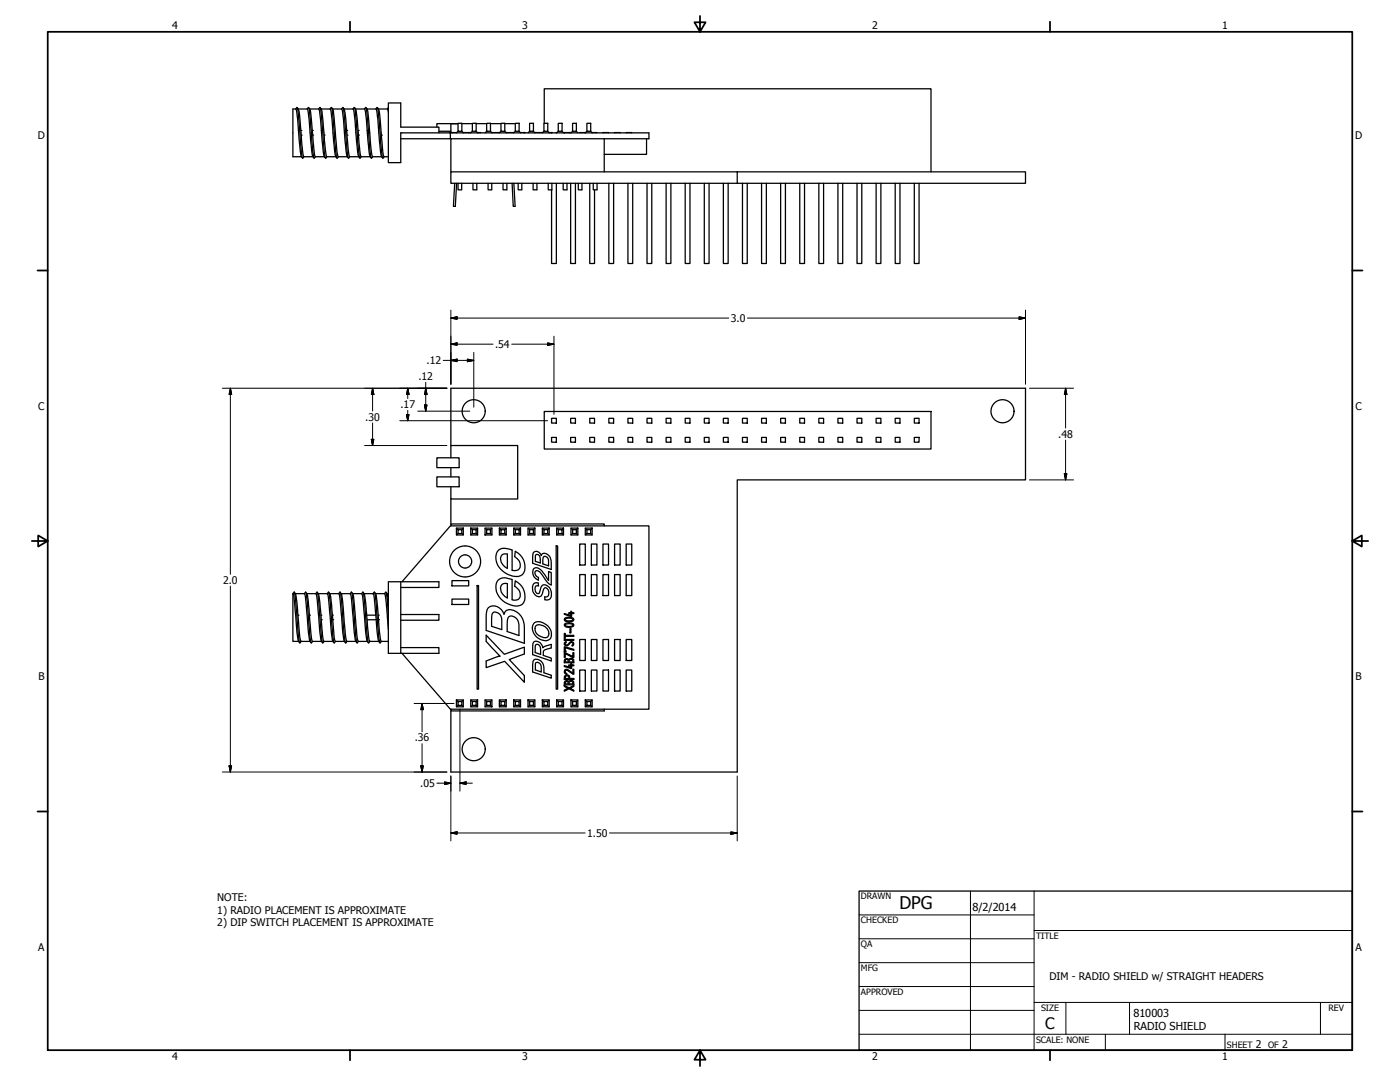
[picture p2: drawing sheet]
<svg xmlns="http://www.w3.org/2000/svg" width="559mm" height="432mm" viewBox="0 0 559 432" stroke-linecap="round" stroke-linejoin="round" font-family="sans-serif">
<!-- layer: Visible (ANSI) -->
<g fill="none" stroke="#000" stroke-width=".51">
<path d="M118 43.5l.8 4.2 1.1 12.9 .4 1.9 .5 .6M118 43.5l.6-.6 .3 1.4 .7 7.7a49.6 49.6 0 0 0 1.2 11.1l.5-.6M118 43.5h-1.1v19h3.4M118.6 42.9l.5 .6M119.1 43.5l.4 1.9 1 12.6 .7 4.4 3.7 .1M119.1 43.5h3.5M122.6 43.5l.8 4.2 1.1 12.9 .3 1.9 .5 .6M122.6 43.5l.5-.6 .4 1.4 .7 7.7a49.6 49.6 0 0 0 1.2 11.1l.5-.6M123.2 42.9l.4 .6M123.6 43.5l.5 2.1 1.5 16.4 .3 .5h3.6M123.6 43.5h3.6M127.2 43.5l.8 4.2 1 12.9 .4 1.9 .5 .6"/>
<path d="M127.2 43.5l.5-.6 .4 1.4 .7 7.7a49.6 49.6 0 0 0 1.2 11.1l.5-.6M127.8 42.9l.4 .6M128.2 43.5l.4 1.5 1.6 17.2 .2 .3h3.6M128.2 43.5h3.6M131.8 43.5l.7 4.2 1.1 12.9 .4 1.9 .5 .6M131.8 43.5l.5-.6 .4 1.4 .6 7.7a49.6 49.6 0 0 0 1.3 11.1l.5-.6M132.3 42.9l.5 .6M132.8 43.5l.3 1 1.8 17.9 3.7 .1M132.8 43.5h3.5M136.3 43.5l.8 4.2 1.1 12.9 .4 1.9 .5 .6M136.3 43.5l.5-.6 .4 1.4 .7 7.7a49.6 49.6 0 0 0 1.2 11.1l.5-.6M136.9 42.9l.5 .6"/>
<path d="M137.4 43.5a69.3 69.3 0 0 1 1.3 13.2l.6 5.1 .3 .7M137.4 43.5h3.5M140.9 43.5l.8 4.2 1 12.9 .4 1.9 .5 .6M140.9 43.5l.5-.6 .4 1.4 .7 7.7a49.6 49.6 0 0 0 1.2 11.1l.5-.6M141.5 42.9l.4 .6M141.9 43.5a69.1 69.1 0 0 1 1.4 13.9l.8 5.1M141.9 43.5h3.6M145.5 43.5l.7 4.2 1.1 12.9 .4 1.9 .5 .6M145.5 43.5l.5-.6 .4 1.4 .7 7.7a49.6 49.6 0 0 0 1.2 11.1l.5-.6M146 42.9l.5 .6M146.5 43.5l.8 6.3a62.2 62.2 0 0 0 1.4 12.7h3.6M146.5 43.5h3.6"/>
<path d="M150.1 43.5l.7 4.2 1.1 12.9 .4 1.9 .5 .6M150.1 43.5l.5-.6 .3 1.4 .7 7.7a49.6 49.6 0 0 0 1.2 11.1l.6-.6M150.6 42.9l.5 .6M151.1 43.5l.5 3.1 1.4 15.2 .3 .7h1.7M151.1 43.5h3.5M154.6 43.5l.4 1.3M155 42.9l-.4 .6M174.4 50.7v-1.4h8.4h-2.8v3.6M175.2 53v-2.3h-15.2v-9.6h-5v23.8h5v-11.9h99v2.4h-17.8M175.2 52.4h4.8M179.5 53h.9M179.8 53v2.4h-19.8"/>
<path d="M179.8 55.4h.2M180.4 52.9h1.8M182.8 49.2h1.5v3.2h-1.5zM182.8 52.4l-.6 .6M184.3 49.3h4.2M184.3 52.4l.6 .6M184.8 52.9l2.3 .1M187.1 52.9h.9M188.5 49.2h1.6v3.2h-1.6zM188.5 52.4l-.6 .6M190.1 49.3h4.1M190.1 52.4l.5 .6"/>
<path d="M190.6 52.9l.4 .1M191 52.9l.8 .1M194.2 49.2h1.6v3.2h-1.6zM194.2 52.4l-.6 .6M195.8 49.3h4.2M195.8 52.4l.5 .6M196.3 52.9h3.1M200 49.2h1.5v3.2h-1.5zM200 52.4l-.7 .6M201.5 49.3h4.2M201.5 52.4l.6 .6M202 52.9h3.1"/>
<path d="M205.7 49.2h1.5v3.2h-1.5zM205.7 52.4l-.7 .6M207.2 52.4l.6 .6M207.7 52.9h1.6M209.3 53h.2M211.4 49.2h1.5v3.2h-1.5zM211.4 52.4l-.6 .6M212.9 52.4l.6 .6M213.4 52.9h3.1M217.1 49.2h1.5v3.2h-1.5zM217.1 52.4l-.6 .6M217.2 49.2v-13.8h154.4v33.2"/>
<path d="M218.6 52.4l.6 .6M219.1 52.9h.9M220 53h.1M222.2 52.9l-.2 .1M222.8 49.2h1.5v3.2h-1.5zM222.8 52.4l-.6 .6M224.3 52.4l.6 .6M225.2 53h.1M227.1 52.9l-1.9 .1M228 52.9l-.9 .1M228.5 49.2h1.6v3.2h-1.6zM228.5 52.4l-.6 .6"/>
<path d="M230.1 52.4l.5 .6M234.3 49.2h1.5v3.2h-1.5zM234.3 52.4l-.7 .6h-2.2M235.8 52.4l.5 .6M236.3 52.9l2 .1M240.7 53h2.2M241.2 55.4h-61.2v13.2M241.2 55.4v13.2M245.3 53h2.2M249.9 53h2.3M258.1 55.4v6.2h-16.9M139.6 62.5h3.6"/>
<path d="M144.1 62.5h3.7M181.5 73.2l-.5 9.2h.7l.5-9.2M182.8 73.2v2.6h1.5v-2.6M188.8 73.2v2.6h1.5v-2.6M194.8 73.2v2.6h1.5v-2.6M200.8 73.2v2.6h1.5v-2.6M204.4 73.2l.5 9.2h.7l-.5-9.2M206.8 73.2v2.6h1.5v-2.6M212.8 73.2v2.6h1.5v-2.6M218.8 73.2v2.6h1.5v-2.6M222.1 73.2v32h-1.9v-29.4M224.8 73.2v2.6h1.5v-2.6"/>
<path d="M227.8 73.2v32h1.9v-32M230.8 73.2v2.6h1.5v-2.6M235.4 73.2v32h1.9v-29.4M236.8 73.2v2.6h1.5v-2.6M243 73.2v32h1.9v-32M250.6 73.2v32h1.9v-32M258.3 73.2v32h1.9v-32M265.9 73.2v32h1.9v-32M273.5 73.2v32h1.9v-32M281.1 73.2v32h1.9v-32M288.7 73.2v32h1.9v-32M294.3 68.6h115v4.6h-115z"/>
<path d="M294.3 68.6h-114.3v4.6h114.3M296.4 73.2v32h1.9v-32M304 73.2v32h1.9v-32M311.6 73.2v32h1.9v-32M319.2 73.2v32h1.9v-32M326.8 73.2v32h1.9v-32M334.5 73.2v32h1.9v-32M342.1 73.2v32h1.9v-32M349.7 73.2v32h1.9v-32M357.3 73.2v32h1.9v-32M364.9 73.2v32h1.9v-32M180 177.8v-22.9h229.3v36.6h-115v116.6h-114.3v-24.4"/>
<path d="M217.2 164.2h154.4v15h-154.4zM220.2 174.6h1.9v1.9h-1.9zM220.2 166.9h1.9v1.9h-1.9zM227.8 174.6h1.9v1.9h-1.9zM227.8 166.9h1.9v1.9h-1.9zM235.4 174.6h1.9v1.9h-1.9zM235.4 166.9h1.9v1.9h-1.9zM243 174.6h1.9v1.9h-1.9zM243 166.9h1.9v1.9h-1.9zM250.6 174.6h1.9v1.9h-1.9zM250.6 166.9h1.9v1.9h-1.9zM258.3 174.6h1.9v1.9h-1.9z"/>
<path d="M258.3 166.9h1.9v1.9h-1.9zM265.9 174.6h1.9v1.9h-1.9zM265.9 166.9h1.9v1.9h-1.9zM273.5 174.6h1.9v1.9h-1.9zM273.5 166.9h1.9v1.9h-1.9zM281.1 174.6h1.9v1.9h-1.9zM281.1 166.9h1.9v1.9h-1.9zM288.7 174.6h1.9v1.9h-1.9zM288.7 166.9h1.9v1.9h-1.9zM296.4 174.6h1.9v1.9h-1.9zM296.4 166.9h1.9v1.9h-1.9zM304 174.6h1.9v1.9h-1.9z"/>
<path d="M304 166.9h1.9v1.9h-1.9zM311.6 174.6h1.9v1.9h-1.9zM311.6 166.9h1.9v1.9h-1.9zM319.2 174.6h1.9v1.9h-1.9zM319.2 166.9h1.9v1.9h-1.9zM326.8 174.6h1.9v1.9h-1.9zM326.8 166.9h1.9v1.9h-1.9zM334.5 174.6h1.9v1.9h-1.9zM334.5 166.9h1.9v1.9h-1.9zM342.1 174.6h1.9v1.9h-1.9zM342.1 166.9h1.9v1.9h-1.9zM349.7 174.6h1.9v1.9h-1.9z"/>
<path d="M349.7 166.9h1.9v1.9h-1.9zM357.3 174.6h1.9v1.9h-1.9zM357.3 166.9h1.9v1.9h-1.9zM364.9 174.6h1.9v1.9h-1.9zM364.9 166.9h1.9v1.9h-1.9zM174.4 190.3h8.9v3.9h-8.9zM174.4 182.7h8.9v3.9h-8.9zM180 182.7v-4.9h26.6v21.3h-26.6v-4.9M180 186.6v3.7M180 199.1v10M180 209.9v-.8h61.2v.8M182.2 210.8h2.7v2.7h-2.7z"/>
<path d="M182.2 210.8l.6 .6M182.8 211.4h1.5v1.5h-1.5zM182.8 212.9l-.6 .6M184.3 212.9l.6 .6M184.9 210.8l-.6 .6M187.9 210.8h2.7v2.7h-2.7zM187.9 210.8l.6 .6M188.5 211.4h1.6v1.5h-1.6zM188.5 212.9l-.6 .6M190.1 212.9l.5 .6M190.6 210.8l-.5 .6M193.6 210.8h2.7v2.7h-2.7z"/>
<path d="M193.6 210.8l.6 .6M194.2 211.4h1.6v1.5h-1.6zM194.2 212.9l-.6 .6M195.8 212.9l.5 .6M196.3 210.8l-.5 .6M199 219.5l1.9-.7 3.5 .7v8.1a2.4 2.4 0 0 0 3.1-.9 2.4 2.4 0 0 0-.5-3.1l-1.6-1.5 .3-2.1a6.5 6.5 0 0 1 2.8 9.3 6.2 6.2 0 0 1-7-.8 6.3 6.3 0 0 1-2.5-9zM199.3 210.8h2.8v2.7h-2.8zM199.3 210.8l.7 .6M200 211.4h1.5v1.5h-1.5zM200 212.9l-.7 .6M201.5 212.9l.6 .6M202.1 210.8l-.6 .6"/>
<path d="M205 210.8h2.8v2.7h-2.8zM205 210.8l.7 .6M205.7 211.4h1.5v1.5h-1.5zM205.7 212.9l-.7 .6M207.2 212.9l.6 .6M207.8 210.8l-.6 .6M210.8 210.8h2.7v2.7h-2.7zM210.8 210.8l.6 .6M211.4 211.4h1.5v1.5h-1.5zM211.4 212.9l-.6 .6M212.9 212.9l.6 .6M213.5 210.8l-.6 .6"/>
<path d="M216.5 210.8h2.7v2.7h-2.7zM216.5 210.8l.6 .6M217.1 211.4h1.5v1.5h-1.5zM217.1 212.9l-.6 .6M218.6 212.9l.6 .6M219.2 210.8l-.6 .6M222 217.9h.6v57.1h-.6zM222.2 210.8h2.7v2.7h-2.7zM222.2 210.8l.6 .6M222.8 211.4h1.5v1.5h-1.5zM222.8 212.9l-.6 .6M224.3 212.9l.6 .6"/>
<path d="M224.9 210.8l-.6 .6M227.9 210.8h2.7v2.7h-2.7zM227.9 210.8l.6 .6M228.5 211.4h1.6v1.5h-1.6zM228.5 212.9l-.6 .6M230.1 212.9l.5 .6M230.6 210.8l-.5 .6M231.4 217.1h2.2v8.4h-2.2zM233.6 210.8h2.7v2.7h-2.7zM233.6 210.8l.7 .6M234.3 211.4h1.5v1.5h-1.5zM234.3 212.9l-.7 .6"/>
<path d="M235.8 212.9l.5 .6M236 217.1h2.3v8.4h-2.3zM236.3 210.8l-.5 .6M240.7 217.1h2.2v8.4h-2.2zM245.3 217.1h2.2v8.4h-2.2zM249.9 217.1h2.3v8.4h-2.3zM116.9 236.9v19.1h2.3M116.9 236.9l.4 1.5 1.3 14.2 .5 3.3M116.9 236.9l.5-.6a89 89 0 0 1 1.5 14.5l.6 5.5 .3 .2 .4-.5M117.5 236.3l.4 .6M117.9 236.9l.6 3.3 1.1 13.1 .4 2.5 3.8 .2M117.9 236.9h3.6"/>
<path d="M121.5 236.9l.4 1.5 1.2 14.2 .6 3.3M121.5 236.9l.5-.6a72.3 72.3 0 0 1 1.3 13.3l.8 6.9 .7-.5M122 236.3l.5 .6M122.5 236.9l.5 2.6 1.2 14.2 .5 2.3M122.5 236.9h3.5M126 236.9l.6 2.7 1.3 14.3a3.3 3.3 0 0 0 .9 2.6M126 236.9l.6-.6a72.3 72.3 0 0 1 1.3 13.3l.8 6.9 .6-.5M126.6 236.3l.5 .6M127.1 236.9a101.1 101.1 0 0 1 1.6 16.5l.6 2.6M127.1 236.9h3.5M130.6 236.9l.6 2.7 1.3 14.3a3.3 3.3 0 0 0 .8 2.6M130.6 236.9l.5-.6a72.3 72.3 0 0 1 1.4 13.3l.8 6.9 .6-.5"/>
<path d="M131.2 236.3l.4 .6M131.6 236.9l.7 4.3 1.2 14.1 .4 .7h3.6M131.6 236.9h3.6M135.2 236.9l.6 2.7 1.2 14.3a3.3 3.3 0 0 0 .9 2.6M135.2 236.9l.5-.6a72.3 72.3 0 0 1 1.3 13.3l.9 6.9 .6-.5M135.8 236.3l.4 .6M136.2 236.9l.5 2.1 1.1 13.7 .5 3.1 3.7 .2M136.2 236.9h3.6M139.8 236.9l.5 2.7 1.3 14.3a3.3 3.3 0 0 0 .9 2.6M139.8 236.9l.5-.6a72.3 72.3 0 0 1 1.3 13.3l.8 6.9 .7-.5M140.3 236.3l.5 .6M140.8 236.9l2.1 18.9 3.7 .2"/>
<path d="M140.8 236.9h3.5M144.3 236.9l.5 1.5 1.2 14.2 .6 3.3M144.3 236.9l.5-.6a72.3 72.3 0 0 1 1.4 13.3l.8 6.9 .6-.5M144.9 236.3l.5 .6M145.4 236.9l.5 3.3 1.2 13.3 .5 2.5M145.4 236.9h3.5M148.8 236.9l.6-.6a72.3 72.3 0 0 1 1.3 13.3l.9 6.9 .6-.5M148.9 236.9l.5 1.5 1.2 14.2 .5 3.3M149.5 236.3l.4 .6M149.9 236.9a94.3 94.3 0 0 1 1.5 15.2l.7 3.9M149.9 236.9h3.6M153.5 236.9l.7 3.8 .8 10.5"/>
<path d="M153.5 236.9l.4-.6a25.7 25.7 0 0 1 1.1 9M154.1 236.3l.4 .6M154.5 236.9l.5 2.9M154.5 236.9h.5M160 232.2v28.5h15.2v-2.3h-15.2M160 234.4h15.2v-2.2h-20.2v28.5h5M160.5 232.2l19.3-22.3h79.2v73.1h-79.2l-19.3-22.3M180.4 231.7h6.7v2.1h-6.7zM180.4 239.1h6.7v2.1h-6.7zM190.4 233.7h.6v41.3h-.6zM198.9 231.5a5.1 5.1 0 0 1 5.5-.2v8a2.32 2.32 0 0 0 2.9-.5 2.32 2.32 0 0 0 0-3l-1.9-1.9 .3-2.1a6.5 6.5 0 0 1 2.8 9.3 7.3 7.3 0 0 1-8.6-2.1 6 6 0 0 1-1-7.5zM200.4 221.4l.9-.4 1.2 .1v5.7a3.8 3.8 0 0 1-2.4-4.9z"/>
<path d="M200.4 233.2l.9-.3h1.2v5.7a3.9 3.9 0 0 1-2.4-5zM212.9 233.2a1.59 1.59 0 0 1 1.9-.5l.1 1.1-.7-.1a1.73 1.73 0 0 0-.6 1.9 1.73 1.73 0 0 0 1.5 1.3l.7-2a1.63 1.63 0 0 1 1.1-1.5 1.63 1.63 0 0 1 1.9 .6 3.7 3.7 0 0 1 .5 5.2l-1.8 .1-.1-1.1a1.51 1.51 0 0 0 1.6-.6 1.51 1.51 0 0 0 0-1.7 1.5 1.5 0 0 0-1.6-1.3l-.5 .9a2.76 2.76 0 0 1-1.4 2.6 3.4 3.4 0 0 1-2.6-4.9zM212.9 220.5a1.91 1.91 0 0 1 3.1 1.2 1.67 1.67 0 0 1 2.9-.1 3.8 3.8 0 0 1 1.1 3.3v2.4l-7.4-2.5zM213.1 226.9a2.68 2.68 0 0 1 3.7 1.6l2.1 3.1v-3.5l1.1 .4v4.9a9.8 9.8 0 0 1-4-4.5l-1.4-1.1-.9 .2a1.79 1.79 0 0 0 1.2 2.4v1.1a3.2 3.2 0 0 1-1.8-4.6zM213.9 221.4a1.17 1.17 0 0 1 1.6 .6l.1 2.7-1.9-.7zM217 222.1a1.51 1.51 0 0 1 1.9 1.6v2.1l-2.2-.8v-2.1zM231.4 229.3h2.2v8.4h-2.2zM236 229.3h2.3v8.4h-2.3zM240.7 229.3h2.2v8.4h-2.2zM245.3 229.3h2.2v8.4h-2.2zM249.9 229.3h2.3v8.4h-2.3zM119.1 255.9l.5 .6"/>
<path d="M123.7 255.9l.5 .6M124.7 256h3.6M129.3 256h3.6M146.4 245.5h3.6M146.5 247.3h3.7M146.6 255.9l.5 .6M147.6 256h3.6M151.1 255.9l.5 .6M152.1 256h2.9M160 245.2h15.2v2.3h-15.2M194.1 253.5l7.2 7.6 8-2.8v2.7l-6 2.2 6 6.4v2.7l-7.9-8.4-7.3 2.5v-2.6l5.5-1.9-5.5-5.9zM194.9 242.5a4.1 4.1 0 0 1 6.3 2.6 2.52 2.52 0 0 1 4-1.5 7.5 7.5 0 0 1 4.1 8.2v4.9l-15.2-5.1v-6.8l.3-1.3z"/>
<path d="M196.8 244.5l.4-.2a2.87 2.87 0 0 1 3.1 3.2v3.8l-4.1-1.4v-1.9a5.1 5.1 0 0 1 .6-3.5zM202.9 246.3a2.62 2.62 0 0 1 4 2l.2 5.3-4.7-1.6 .1-4.4zM213 256.2a2.57 2.57 0 0 1 3.7 2.3 4.9 4.9 0 0 1 3.3-1.3v1.4l-2.5 .7-.6 .9v1.4l3.1 1v1.2l-7.4-2.6a8.4 8.4 0 0 1 .4-5zM213.3 248.5a4.9 4.9 0 0 1 5.2 1.1 4.9 4.9 0 0 1 1.2 5.2 4.1 4.1 0 0 1-5.9-1 3.9 3.9 0 0 1-.5-5.3zM213.8 249.9a3.5 3.5 0 0 1 5.3 3 1.48 1.48 0 0 1-2.1 1.5 3.4 3.4 0 0 1-3.2-4.5zM213.9 257.3a1.47 1.47 0 0 1 1.9 1.7v2.2l-2.2-.8zM225.2 244.9l2.6 .7v-.7h-.8v-.4h.8v-.5h.4v.5h.8v.4h-.8v1.1l-3-.8zM225.2 252.8h.4v.8h3.4v.3h-3.4v.9h-.4zM225.2 255.2h3.8v.3h-3.8zM225.2 258.1l3.8 1v.4l-3.4-1v1.3h.3v.4h-.7zM225.3 249.1a2.72 2.72 0 0 1 3.7 .3v.3a2.68 2.68 0 0 1-3.8-.1zM225.3 246.9a2.99 2.99 0 0 1 3.7 .1v.3a2.53 2.53 0 0 1-3.8 0z"/>
<path d="M225.4 256.3l.5-.2-.3 .9 .4 .4 .9-.4a1.19 1.19 0 0 1 2-.6l.1 .9-.7 .5 .4-.9-.2-.4-.7-.1-.3 .3a1.11 1.11 0 0 1-1.2 1.1 1.11 1.11 0 0 1-1.1-1.1zM225.7 249.2a2.67 2.67 0 0 1 3 .2 2.22 2.22 0 0 1-3.1 0zM225.7 247a2.67 2.67 0 0 1 3 .2 2.22 2.22 0 0 1-3.1 0zM227.5 250.8h.4v1.7h-.4zM231.4 255.2h2.2v8.4h-2.2zM236 255.2h2.3v8.4h-2.3zM240.7 255.2h2.2v8.4h-2.2zM245.3 255.2h2.2v8.4h-2.2zM249.9 255.2h2.3v8.4h-2.3zM182.2 279.3h2.7v2.8h-2.7zM182.2 279.3l.6 .7M182.8 280h1.5v1.5h-1.5z"/>
<path d="M184.9 279.3l-.6 .7M187.9 279.3h2.7v2.8h-2.7zM187.9 279.3l.6 .7M188.5 280h1.6v1.5h-1.6zM190.6 279.3l-.5 .7M193.6 279.3h2.7v2.8h-2.7zM193.6 279.3l.6 .7M194.2 280h1.6v1.5h-1.6zM196.3 279.3l-.5 .7M199.3 279.3h2.8v2.8h-2.8zM199.3 279.3l.7 .7M200 280h1.5v1.5h-1.5z"/>
<path d="M202.1 279.3l-.6 .7M205 279.3h2.8v2.8h-2.8zM205 279.3l.7 .7M205.7 280h1.5v1.5h-1.5zM207.8 279.3l-.6 .7M210.8 279.3h2.7v2.8h-2.7zM210.8 279.3l.6 .7M211.4 280h1.5v1.5h-1.5zM213.1 263.4a3 3 0 0 1 4 3.5v1.6l2.9 1v1.1l-7.4-2.4 .1-4.2zM213.5 279.3l-.6 .7M213.8 264.5a1.55 1.55 0 0 1 2.2 1.6v2.1l-2.3-.9zM216.5 279.3h2.7v2.8h-2.7z"/>
<path d="M216.5 279.3l.6 .7M217.1 280h1.5v1.5h-1.5zM219.2 279.3l-.6 .7M222.2 279.3h2.7v2.8h-2.7zM222.2 279.3l.6 .7M222.8 280h1.5v1.5h-1.5zM224.9 279.3l-.6 .7M225.2 260.5l3.5 1.5v-1.5h.3v1.9l-3.4-1.5v1.5h-.4zM225.2 265.6l2.6 .8v-.7h-.8v-.3h.8v-.6l.4-.1v.7h.8v.3h-.8v1.1l-3-.8zM225.2 273.6l1.9 .9 1.9-.9v.3l-1.5 .8 1.5 .8v.3l-1.9-.9-1.9 .9v-.4l1.6-.7-1.6-.8zM225.4 267.4l1.2-.2 2.1 1.4v-1.5h.3v1.9l-2.4-1.4h-.9a.69 .69 0 0 0 .5 1.1v.4a1.07 1.07 0 0 1-.8-1.7zM225.6 263l.7-.2 .7 .4a1.17 1.17 0 0 1 2 .1v1.2h-3.8v-.8z"/>
<path d="M225.7 269.5l.6-.2a1.07 1.07 0 0 1 1.1 1.5h1.6v.3h-3.8l.1-1.2zM225.7 270a.86 .86 0 0 1 1.3 0l.1 .8h-1.5zM225.9 263.2l.9 .3v.7h-1.2zM225.9 272h.6l.3 .9h-1.2zM227.2 263.4a.92 .92 0 0 1 1.4 0l.1 .8h-1.6zM227.2 272.2a.87 .87 0 0 1 1.4 0l.1 .7h-1.6zM227.9 279.3h2.7v2.8h-2.7zM227.9 279.3l.6 .7M227.9 271.5l-.9 .5M228 271.5l1 .6v1.2h-3.8v-.8l.4-.7 .7-.2 .7 .4M228.5 280h1.6v1.5h-1.6zM230.6 279.3l-.5 .7"/>
<path d="M231.4 267.4h2.2v8.4h-2.2zM233.6 279.3h2.7v2.8h-2.7zM233.6 279.3l.7 .7M234.3 280h1.5v1.5h-1.5zM236 267.4h2.3v8.4h-2.3zM236.3 279.3l-.5 .7M240.7 267.4h2.2v8.4h-2.2zM245.3 267.4h2.2v8.4h-2.2zM249.9 267.4h2.3v8.4h-2.3zM180 283v.7h61.2v-.7M182.8 281.5l-.6 .6M184.3 281.5l.6 .6"/>
<path d="M188.5 281.5l-.6 .6M190.1 281.5l.5 .6M194.2 281.5l-.6 .6M195.8 281.5l.5 .6M200 281.5l-.7 .6M201.5 281.5l.6 .6M205.7 281.5l-.7 .6M207.2 281.5l.6 .6M211.4 281.5l-.6 .6M212.9 281.5l.6 .6M217.1 281.5l-.6 .6M218.6 281.5l.6 .6"/>
<path d="M222.8 281.5l-.6 .6M224.3 281.5l.6 .6M228.5 281.5l-.6 .6M230.1 281.5l.5 .6M234.3 281.5l-.7 .6M235.8 281.5l.5 .6"/>
<circle cx="189.1" cy="164.1" r="4.6"/>
<circle cx="400.1" cy="164.1" r="4.6"/>
<circle cx="185.6" cy="224.1" r="2.64"/>
<circle cx="185.6" cy="224.1" r="6.2"/>
<circle cx="189.1" cy="299" r="4.6"/>
</g>
<g fill="#000">
<circle cx="119.1" cy="52.1" r=".25"/>
<circle cx="120.1" cy="52.1" r=".25"/>
<circle cx="120.2" cy="53.9" r=".25"/>
<circle cx="124.7" cy="52.1" r=".25"/>
<circle cx="124.8" cy="53.9" r=".25"/>
<circle cx="128.3" cy="52.1" r=".25"/>
<circle cx="129.3" cy="53.9" r=".25"/>
<circle cx="138.4" cy="52.1" r=".25"/>
<circle cx="138.5" cy="53.9" r=".25"/>
<circle cx="142.9" cy="52.1" r=".25"/>
<circle cx="143.1" cy="53.9" r=".25"/>
<circle cx="146.6" cy="52.1" r=".25"/>
<circle cx="152.2" cy="53.9" r=".25"/>
<circle cx="220.1" cy="52.9" r=".25"/>
<circle cx="130.6" cy="236.9" r=".25"/>
<circle cx="118.9" cy="245.5" r=".25"/>
<circle cx="123.5" cy="245.5" r=".25"/>
<circle cx="128.1" cy="245.5" r=".25"/>
<circle cx="128.2" cy="247.3" r=".25"/>
<circle cx="132.7" cy="245.5" r=".25"/>
<circle cx="132.8" cy="247.3" r=".25"/>
<circle cx="150.9" cy="245.5" r=".25"/>
<circle cx="151.1" cy="247.3" r=".25"/>
</g>
<!-- layer: Visible Narrow (ANSI) -->
<g fill="none" stroke="#000" stroke-width=".7">
<path d="M19 12.7h520.8v406.4h-520.8zM139.7 8.6v4.1M279.4 6.3v6.4l-2.2-3.8h4.4l-2.2 3.8M419.1 8.6v4.1M15 107.9h4M539.8 107.9h4M12.7 215.9h6.3l-3.8-2.2v4.4l3.8-2.2M539.8 215.9l3.8 2.2v-4.4l-3.8 2.2h6.3M15 323.8h4M539.8 323.8h4M139.7 419.1v4.1M279.4 419.1l2.2 3.8h-4.4l2.2-3.8v6.3"/>
<path d="M419.1 419.1v4.1"/>
</g>
<!-- layer: Border (ANSI) -->
<g fill="none" stroke="#000" stroke-width=".4">
<path d="M387.3 355.6v63.5M412.7 355.6v63.5M342.9 365.1h69.8M342.9 374.6h69.8M412.7 371.3h127.1M342.9 384.2h69.8M342.9 393.7h69.8M342.9 412.7h196.9M342.9 403.2h69.8M412.7 400h127.1M425.4 400v12.7M441.2 412.7v6.4"/>
<path d="M450.8 400v12.7M488.9 412.7v6.4M527 400v12.7"/>
</g>
<path d="M342.9 355.6h196.9v63.5h-196.9z" fill="none" stroke="#000" stroke-width=".51"/>
<!-- layer: Symbol (ANSI) -->
<g fill="none" stroke="#000" stroke-width=".4">
<path d="M180 126.9l2.4-.5v1zM180 137.4l2.4-.6v1zM180 126.9h110.9M180 123.8v29.6M180 137.4h16.8M204.2 137.4h16.9M218.6 136.8l2.5 .6-2.5 .4zM221.1 134.2v31.2M298.3 126.9h111M406.8 126.4l2.5 .5-2.5 .5zM409.3 123.8v29.6M88.8 154.9h89.6"/>
<path d="M91.9 154.9l.6 2.5h-1.1zM91.9 154.9v74.3M148.7 154.9l.5 2.5h-1zM148.7 154.9v9.1M162.8 154.9l.5 2.5h-1.1zM162.8 154.9v4.2M169.9 154.9l.5 2.5h-1zM169.9 152.6v11.5M176.9 143.8h12.2M180 143.8l2.4-.5v1zM186.6 143.3l2.5 .5-2.5 .5zM189.1 140.7v21.8"/>
<path d="M410.9 154.9h17.6M425.3 154.9l.5 2.5h-1zM425.3 154.9v15.9M145.5 177.8h32.9M148.2 175.3h1l-.5 2.5zM148.7 168.8v9M159.6 167.9h59M162.2 165.4h1.1l-.5 2.5zM162.8 163.8v4.1M166.8 164.1h20.7M169.4 161.6h1l-.5 2.5zM425.3 175.6v15.9"/>
<path d="M410.9 191.5h17.6M424.8 189h1l-.5 2.5zM91.9 233.9v74.2M165.3 280.7h15.9M168.5 280.7l.5 2.5h-1zM168.5 280.7v11.3M168.5 296.8v11.3M183.6 283.1v32.6M88.8 308.1h89.6M91.4 305.6h1.1l-.6 2.5zM168 305.6h1l-.5 2.5zM174.4 312.5h5.6"/>
<path d="M177.4 312l2.6 .5-2.6 .6zM180 309.7v25.9M183.6 312.5l2.5-.5v1.1zM183.6 312.5h4.9M294.3 309.7v25.9M180 332.4l2.4-.4v.9zM180 332.4h53.6M243.3 332.4h51M291.7 332l2.6 .4-2.6 .5z"/>
</g>
<g fill="#000" stroke="#000" stroke-width=".4">
<path d="M180 126.9l2.4-.5zM180 126.9l2.4-.5v1zM180 137.4l2.4-.6zM180 137.4l2.4-.6v1zM218.6 137.8l2.5-.4zM218.6 136.8l2.5 .6-2.5 .4zM406.8 127.4l2.5-.5zM406.8 126.4l2.5 .5-2.5 .5zM91.9 154.9l.6 2.5zM91.9 154.9l.6 2.5h-1.1zM148.7 154.9l.5 2.5zM148.7 154.9l.5 2.5h-1z"/>
<path d="M162.8 154.9l.5 2.5zM162.8 154.9l.5 2.5h-1.1zM169.9 154.9l.5 2.5zM169.9 154.9l.5 2.5h-1zM180 143.8l2.4-.5zM180 143.8l2.4-.5v1zM186.6 144.3l2.5-.5zM186.6 143.3l2.5 .5-2.5 .5zM425.3 154.9l.5 2.5zM425.3 154.9l.5 2.5h-1zM148.2 175.3l.5 2.5zM148.2 175.3h1l-.5 2.5z"/>
<path d="M162.2 165.4l.6 2.5zM162.2 165.4h1.1l-.5 2.5zM169.4 161.6l.5 2.5zM169.4 161.6h1l-.5 2.5zM424.8 189l.5 2.5zM424.8 189h1l-.5 2.5zM168.5 280.7l.5 2.5zM168.5 280.7l.5 2.5h-1zM91.4 305.6l.5 2.5zM91.4 305.6h1.1l-.6 2.5zM168 305.6l.5 2.5zM168 305.6h1l-.5 2.5z"/>
<path d="M177.4 313.1l2.6-.6zM177.4 312l2.6 .5-2.6 .6zM183.6 312.5l2.5-.5zM183.6 312.5l2.5-.5v1.1zM180 332.4l2.4-.4zM180 332.4l2.4-.4v.9zM291.7 332.9l2.6-.5zM291.7 332l2.6 .4-2.6 .5z"/>
</g>
<text font-size="7" x="359" y="362.6">DPG</text>
<text font-size="6.3" x="417.2" y="410.6">C</text>
<g font-size="4.4">
<text x="388.1" y="363.7">8/2/2014</text>
<text x="452.4" y="406">810003</text>
<text x="452.5" y="411.2">RADIO SHIELD</text>
</g>
<g font-size="4.2">
<text x="68.7" y="11.7">4</text>
<text x="208.4" y="11.7">3</text>
<text x="348.1" y="11.7">2</text>
<text x="487.8" y="11.7">1</text>
<text x="15.1" y="55.5">D</text>
<text x="540.9" y="55.5">D</text>
<text x="291.7" y="128.5">3.0</text>
<text x="197.6" y="138.8">.54</text>
<text x="170.2" y="145.4">.12</text>
<text x="167" y="151.8">.12</text>
<text x="15.2" y="163.4">C</text>
<text x="145.8" y="167.9">.30</text>
<text x="159.8" y="162.9">.17</text>
<text x="541" y="163.4">C</text>
<text x="422.4" y="174.8">.48</text>
<text x="89" y="233">2.0</text>
<text x="15.3" y="271.4">B</text>
<text x="541.1" y="271.4">B</text>
<text x="165.5" y="295.9">.36</text>
<text x="167.8" y="314.1">.05</text>
<text x="234.4" y="333.9">1.50</text>
<text x="86.7" y="359.6">NOTE:</text>
<text x="86.7" y="364.6">1) RADIO PLACEMENT IS APPROXIMATE</text>
<text x="86.7" y="369.6">2) DIP SWITCH PLACEMENT IS APPROXIMATE</text>
<text x="15.2" y="379.3">A</text>
<text x="541" y="379.3">A</text>
<text x="418.8" y="391.1">DIM - RADIO SHIELD w/ STRAIGHT HEADERS</text>
<text x="501.3" y="418.3">2</text>
<text x="511.8" y="418.3">2</text>
<text x="68.7" y="423.2">4</text>
<text x="208.4" y="423.2">3</text>
<text x="348.1" y="423.2">2</text>
<text x="487.8" y="423.2">1</text>
</g>
<g font-size="3.5">
<text x="343.7" y="358.9">DRAWN</text>
<text x="343.7" y="368.5">CHECKED</text>
<text x="413.5" y="374.6">TITLE</text>
<text x="343.7" y="378">QA</text>
<text x="343.7" y="387.5">MFG</text>
<text x="343.7" y="397.1">APPROVED</text>
<text x="415.5" y="403.4">SIZE</text>
<text x="530.3" y="403.4">REV</text>
<text x="413.5" y="416.1">SCALE: NONE</text>
<text x="489.7" y="418.3">SHEET</text>
<text x="506.2" y="418.3">OF</text>
</g>
</svg>
